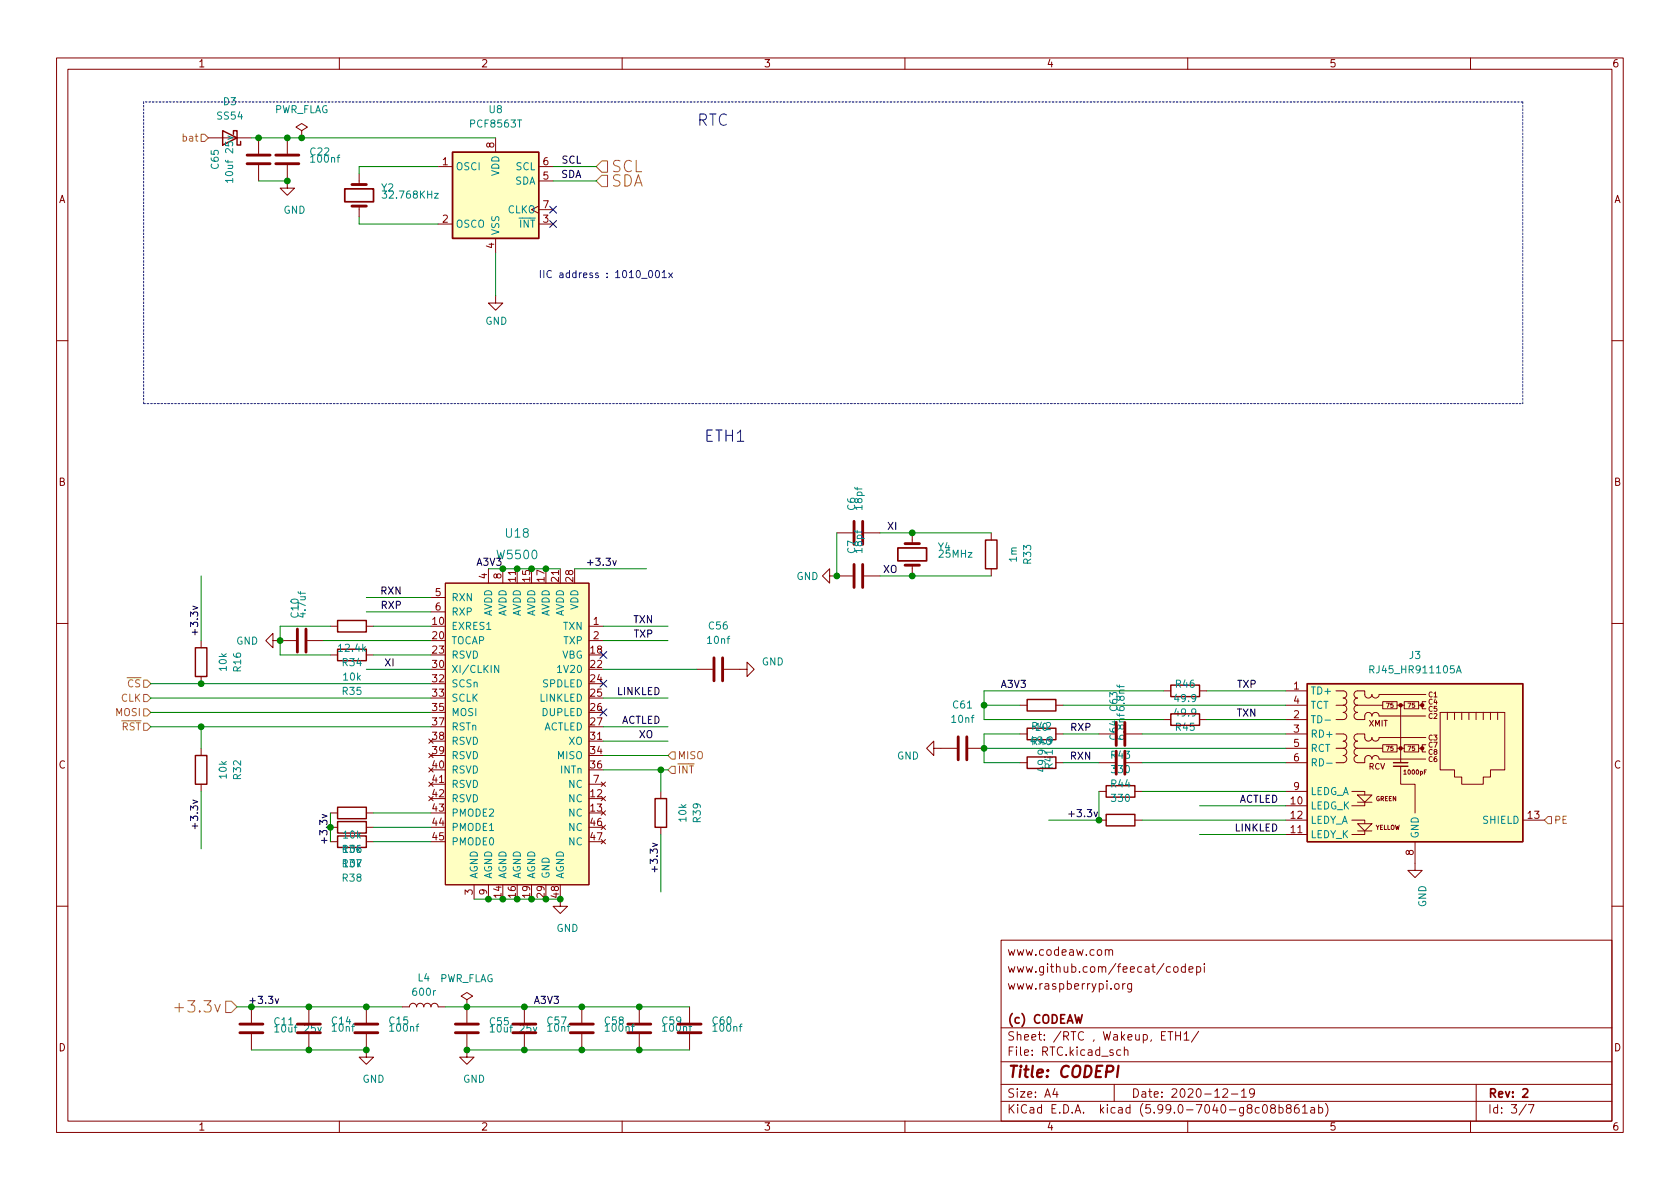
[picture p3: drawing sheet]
<svg xmlns="http://www.w3.org/2000/svg" width="297mm" height="210mm" viewBox="0 0 297 210" stroke-linecap="round" stroke-linejoin="round" font-family="sans-serif">
<g fill="none" stroke="#840000" stroke-width=".18">
<path d="M10 10.2h277v190.1h-277zM12 12.2h273v186.1h-273zM60 10.2v2M110 10.2v2M160 10.2v2M210 10.2v2M260 10.2v2M36.8 24.4h7.6M45.7 24.4v2.8M45.7 29.2v2.8M50.8 29.2v4.1h1.3l-1.3 1.2-1.3-1.2h1.3M50.8 24.4v2.8"/>
<path d="M53.3 23.1l1.1-.6-1.1-.7-1 .7 1 .6v1.3M53.3 24.4h.1M63.5 30.7v1.9M63.5 36.4v1.9M77.5 29.5h2.5M77.5 39.6h2.5M87.6 24.4v2.5M95.2 36.4l-1.2 .7 1.2 .6M95.2 29.5h2.6M95.2 39.6h2.6M95.2 32h2.6M95.2 37.1h2.6"/>
<path d="M87.6 52.3v1.3h1.3l-1.3 1.3-1.2-1.3h1.2M87.6 42.2v2.5M10 60.2h2M285 60.2h2M148 94.2h2.7M152.8 94.2h2.8M161.3 94.2v1.9M161.3 99.9v1.9M175.3 94.2v1.3M10 110.2h2M35.6 113.3v1.2M35.6 119.6v1.3"/>
<path d="M48.3 113.3v-1.3l-1.3 1.3 1.3 1.2v-1.2h4M54.4 113.3h2.7M58.4 110.7h1.3M58.4 115.8h1.3M64.8 110.7h1.2M64.8 115.8h1.2M76.2 105.7h2.5M76.2 108.2h2.5M78.7 103.1h25.4v53.4h-25.4zM86.4 100.6v2.5M88.9 100.6v2.5M91.4 100.6v2.5"/>
<path d="M99.1 100.6v2.5M104.1 110.7h2.6M104.1 113.3h2.6M123.2 118.4h2.8M128 118.4h4.1v-1.3l1.2 1.3-1.2 1.2v-1.2M146.7 101.8v-1.2l-1.3 1.2 1.3 1.3v-1.3h4M152.8 101.8h2.8M175.3 100.6v1.2M285 110.2h2M35.6 132.3v1.3M35.6 138.7v1.2M75.8 135.8l.8 .7"/>
<path d="M75.8 138.3l.8 .8M75.8 130.7l.8 .7M75.8 133.2l.8 .8M76.2 138.7h2.5M76.6 135.8l-.8 .7M76.6 138.3l-.8 .8M76.6 130.7l-.8 .7M76.6 133.2l-.8 .8M104.1 138.7h2.6M104.1 131.1h2.6M106.3 138.3l.8 .8M107.1 138.3l-.8 .8"/>
<path d="M116.8 139.9v1.3M165.1 132.3v-1.2l-1.3 1.2 1.3 1.3v-1.3h4.1M171.2 132.3h2.8M180.3 129.8h1.3M180.3 124.7h1.3M180.3 134.9h1.3M186.7 129.8h1.3M186.7 124.7h1.3M186.7 134.9h1.3M194.3 129.8h2.8M194.3 134.9h2.8M194.3 139.9h1.3"/>
<path d="M199.1 129.8h2.8M199.1 134.9h2.8M200.7 139.9h1.2M205.7 127.2h1.3M205.7 122.2h1.3M212.1 127.2h1.3M212.1 122.2h1.3M227.3 129.8h3.8M227.3 124.7h3.8M227.3 134.9h3.8M227.3 132.3h3.8M227.3 127.2h3.8"/>
<path d="M227.3 122.2h3.8M227.3 139.9h3.8M236.2 129.8h1.3a.64 .64 0 0 1 .6 .6 .64 .64 0 0 1-.6 .7 .64 .64 0 0 1 .6 .6 .64 .64 0 0 1-.6 .6M236.2 122.2h1.3a.64 .64 0 0 1 .6 .6 .64 .64 0 0 1-.6 .6 .64 .64 0 0 1 .6 .7 .64 .64 0 0 1-.6 .6M236.2 124.7h1.3M236.2 132.3h1.3M237.5 132.3a.64 .64 0 0 1 .6 .7 .64 .64 0 0 1-.6 .6 .64 .64 0 0 1 .6 .6 .64 .64 0 0 1-.6 .7h-1.3M237.5 124.7a.64 .64 0 0 1 .6 .6 .64 .64 0 0 1-.6 .7 .64 .64 0 0 1 .6 .6 .64 .64 0 0 1-.6 .6h-1.3M239 139.9h2.3v.7M240 132.3a.64 .64 0 0 0-.6 .7 .64 .64 0 0 0 .6 .6 .64 .64 0 0 0-.6 .6 .64 .64 0 0 0 .6 .7h1.3v-.7a.64 .64 0 0 1 .6-.6 .64 .64 0 0 1 .7 .6 .64 .64 0 0 1 .6-.6 .64 .64 0 0 1 .6 .6h8.3M240 124.7a.64 .64 0 0 0-.6 .6 .64 .64 0 0 0 .6 .7 .64 .64 0 0 0-.6 .6 .64 .64 0 0 0 .6 .6h1.3v-.6a.64 .64 0 0 1 .6-.6 .64 .64 0 0 1 .7 .6 .64 .64 0 0 1 .6-.6 .64 .64 0 0 1 .6 .6h8.3M240 124.7h4.5"/>
<path d="M240 132.3h4.5M244.5 131.7h2.5v1.3h-2.5zM244.5 124.1h2.5v1.2h-2.5zM247 124.7h1.3M247 132.3h1.3M247.6 135.5v3.2h2.6v5.1M247.6 124.7v10.2M248.3 131.7h2.5v1.3h-2.5zM248.3 124.1h2.5v1.2h-2.5zM250.8 124.7h.7M250.8 132.3h.7M252.1 130.4h-8.3a.64 .64 0 0 1-.6 .7 .64 .64 0 0 1-.6-.7 .64 .64 0 0 1-.7 .7 .64 .64 0 0 1-.6-.7v-.6h-1.3a.64 .64 0 0 0-.6 .6 .64 .64 0 0 0 .6 .7 .64 .64 0 0 0-.6 .6 .64 .64 0 0 0 .6 .6"/>
<path d="M252.1 122.8h-8.3a.64 .64 0 0 1-.6 .6 .64 .64 0 0 1-.6-.6 .64 .64 0 0 1-.7 .6 .64 .64 0 0 1-.6-.6v-.6h-1.3a.64 .64 0 0 0-.6 .6 .64 .64 0 0 0 .6 .6 .64 .64 0 0 0-.6 .7 .64 .64 0 0 0 .6 .6M252.1 131.7h-.6v1.3h.6M252.1 124.1h-.6v1.2h.6M254.6 126h11.5v10.1h-2.6v1.3h-1.2v1.3h-3.9v-1.3h-1.2v-1.3h-2.6zM255.9 126v1.2M257.2 126v1.2M258.4 126v1.2M259.7 126v1.2M261 126v1.2M262.3 126v1.2M263.5 126v1.2M264.8 126v1.2"/>
<path d="M58.4 148.8h1.3M58.4 146.3h1.3M58.4 143.8h1.3M64.8 148.8h1.2M64.8 146.3h1.2M64.8 143.8h1.2M75.8 140.8l.8 .8M76.6 140.8l-.8 .8M83.8 156.5v2.5M86.4 156.5v2.5M99.1 159v1.3h1.2l-1.2 1.2-1.3-1.2h1.3M106.3 140.8l.8 .8"/>
<path d="M106.3 143.4l.8 .7M106.3 145.9l.8 .8M106.3 148.5l.8 .7M107.1 140.8l-.8 .8M107.1 143.4l-.8 .7M107.1 145.9l-.8 .8M107.1 148.5l-.8 .7M116.8 146.3v1.3M194.3 145h1.3M200.7 145h1.2M227.3 145h3.8M227.3 147.6h3.8"/>
<path d="M227.3 142.5h3.8M239 145h2.3v.7M240 140.6h2.6l-1.3 1.3zM240 145.7h2.6l-1.3 1.2zM240 146.9h2.6M240 141.9h2.6M241.3 146.9v.7h-2.3M241.3 141.9v.6h-2.3M250.2 148.8v5.1h1.3l-1.3 1.3-1.3-1.3h1.3M269.2 145h3.8M10 160.2h2M44.4 178v2.8"/>
<path d="M54.6 178v2.8M64.8 178v2.8M71.1 178h1.3a.64 .64 0 0 1 .6-.6 .64 .64 0 0 1 .7 .6 .64 .64 0 0 1 .6-.6 .64 .64 0 0 1 .6 .6 .64 .64 0 0 1 .7-.6 .64 .64 0 0 1 .6 .6 .64 .64 0 0 1 .6-.6 .64 .64 0 0 1 .7 .6h1.2M82.5 176.8l1.1-.7-1.1-.6-1 .6 1 .7v1.2M82.5 178h.1M82.5 178v2.8M92.7 178v2.8M102.9 178v2.8M113 178v2.8M121.9 178v2.8M177 166.3h108v32h-108zM195.4 168.1l.2-.2 .4 .1 .1 .9"/>
<path d="M195.4 167.9v1M196.1 168.1l.2-.2 .3 .1 .1 .9M197.2 174l.4-.1 .3 .3v.4l-.3 .3h-.4l-.1-.3v-.4zM198.5 173.9v1M198.9 173.9l-.3 .1-.1 .2M200.1 173.9v1.2l-.3 .3h-.4M200.1 174l-.5-.1-.2 .3v.4l.1 .3h.6M206.9 171l-.4-.1-.3 .3v.4l.2 .3h.5M207.6 171l.4-.1 .3 .3v.4l-.3 .3h-.4l-.1-.3v-.4zM209.6 171l-.5-.1-.2 .3v.4l.1 .3h.6M209.6 170.4v1.5M210.2 171.4l.7-.1v-.3l-.5-.1-.2 .2 .1 .8h.6"/>
<path d="M211.6 171l.4-.1 .3 .3v.4l-.2 .3h-.5M211.6 170.9v1.5M212.9 170.4v.2M212.9 170.9v1M285 160.2h2M44.4 182.9v2.8M54.6 182.9v2.8M60 198.3v2M64.8 182.9v4h1.2l-1.2 1.3-1.3-1.3h1.3M82.5 182.9v4h1.3l-1.3 1.3-1.2-1.3h1.2M92.7 182.9v2.8M102.9 182.9v2.8"/>
<path d="M110 198.3v2M113 182.9v2.8M121.9 182.9v2.8M160 198.3v2M177 194.8h108M177 191.8h108M177 187.8h108M177 181.8h108M186.5 192.5l-.4 1h1M186.9 193v1M197 191.8v3M198.1 185.7l-.4-.1-.3 .3v.4l.2 .3h.5"/>
<path d="M198.8 185.8l.2-.2 .4 .1v.9M198.8 185.1v1.5M206.5 182.4h.9M206.9 182.4v1.5M207.9 182.4v1.5M207.9 183.1h.8M208.7 182.4v1.5M209.4 182.9l.4-.5v1.5M209.4 183.9h.8M210 198.3v2M211.9 182.4l-1.3 1.9M216.2 192.7l.6-.2 .2 .2 .1 .3-1 1h1"/>
<path d="M217.7 193.5h1.2M219.5 193l.4-.5v1.5M219.5 194h.9M221.8 193.2l-.3 .3h-.3l-.3-.3 .2-.6 .4-.1 .2 .2a.99 .99 0 0 1-.3 1.3h-.3M223.4 195.5l.2-.2a.81 .81 0 0 1 .6 .7 .81 .81 0 0 1-.3 .8h-.2a.81 .81 0 0 1-.3-1.3zM224.9 196l-.3-.3 .1-.2 .2-.2 .5 .1 .1 .2-.1 .2-.6 .2-.2 .3 .1 .4 .2 .1h.3l.3-.3-.1-.4-.2-.1M226.1 195.9l.5-.1 .3 .3v.4l-.2 .3h-.6M226.1 195.3v1.5M227.7 196l-.3-.3 .1-.2 .2-.2 .4 .1 .2 .2-.1 .2-.6 .2-.2 .3 .1 .4 .2 .1h.4l.2-.3-.1-.4-.2-.1M229.6 195.3a.59 .59 0 0 0-.7 .7v.5l.1 .3h.4l.2-.1 .1-.5-.1-.2-.5-.1-.2 .3M230.3 195.8l.4-.5v1.5M230.3 196.8h.8"/>
<path d="M231.8 195.9h.6v.9M232.4 196.2l-.5 .1a.29 .29 0 0 0-.2 .2 .29 .29 0 0 0 .2 .3h.5M233.1 195.9l.5-.1 .3 .3v.4l-.2 .3h-.6M233.1 195.3v1.5M234.4 195.1a1.72 1.72 0 0 1 0 2.3M260 198.3v2M261 191.8v6.5M269.9 195.3l-1.3 1.9M270.2 195.3h1l-.6 1.5"/>
</g>
<path d="M61 33.4h5v2.3h-5zM158.7 96.9h5.1v2.3h-5.1zM269.3 192.7l.5-.2 .3 .2v.3l-.9 1h.9" fill="none" stroke="#840000" stroke-width=".3"/>
<path d="M197.8 188.5l-.3 2" fill="none" stroke="#840000" stroke-width=".4"/>
<g fill="none" stroke="#840000" stroke-width=".25">
<path d="M39.4 23.1l2.5 1.3-2.5 1.2zM41.3 23.7v-.6h.6v2.5h.6v-.6M80 26.9h15.2v15.3h-15.2zM174.2 95.5h2.1v5.1h-2.1zM34.5 114.5h2.1v5.1h-2.1zM59.7 114.8h5.1v2h-5.1zM59.7 109.7h5.1v2.1h-5.1zM34.5 133.6h2.1v5.1h-2.1zM181.6 128.8h5.1v2h-5.1zM181.6 123.7h5.1v2h-5.1zM181.6 133.9h5.1v2h-5.1zM195.6 138.9h5.1v2.1h-5.1z"/>
<path d="M207 121.2h5.1v2h-5.1zM207 126.2h5.1v2.1h-5.1zM231.1 120.9h38.1v27.9h-38.1zM246.4 135.5h2.5M246.4 134.9h2.5M59.7 147.8h5.1v2.1h-5.1zM59.7 145.3h5.1v2h-5.1zM59.7 142.7h5.1v2.1h-5.1zM115.8 141.2h2.1v5.1h-2.1zM195.6 144h5.1v2h-5.1z"/>
</g>
<g fill="none" stroke="#840000" stroke-width=".51">
<path d="M43.7 27.4h4.1M43.7 29h4.1M48.8 27.4h4M48.8 29h4M62.2 36.4h2.6M62.2 32.6h2.6M151 92.2v4.1M151 99.8v4.1M152.5 92.2v4.1M152.5 99.8v4.1M160 99.9h2.6M160 96.1h2.6"/>
<path d="M52.6 111.2v4.1M54.1 111.2v4.1M126.2 116.3v4.1M127.8 116.3v4.1M169.4 130.3v4.1M170.9 130.3v4.1M197.4 127.8v4M197.4 132.8v4.1M198.9 127.8v4M198.9 132.8v4.1M42.4 181.1h4.1M42.4 182.6h4.1"/>
<path d="M52.6 181.1h4M52.6 182.6h4M62.7 181.1h4.1M62.7 182.6h4.1M80.5 181.1h4.1M80.5 182.6h4.1M90.7 181.1h4M90.7 182.6h4M100.8 181.1h4.1M100.8 182.6h4.1M111 181.1h4.1M111 182.6h4.1"/>
<path d="M119.9 181.1h4.1M119.9 182.6h4.1"/>
</g>
<g fill="#ffffc2" stroke="#ffffc2" stroke-width=".18">
<path d="M231.1 120.9h38.1v27.9h-38.1z"/>
<path d="M78.7 103.1h25.4v53.4h-25.4z"/>
<path d="M80 26.9h15.2v15.3h-15.2z"/>
</g>
<g fill="#840000" stroke="#840000" stroke-width=".25">
<circle cx="247.6" cy="132.3" r=".25"/>
<circle cx="247.6" cy="124.7" r=".25"/>
<circle cx="251.5" cy="132.3" r=".25"/>
<circle cx="251.5" cy="124.7" r=".25"/>
</g>
<g fill="none" stroke="#008484" stroke-width=".18">
<path d="M40.3 24l.8 .3-.8 .4M41.1 31.9h-1.2l.3 .4M41.1 31.5v.8M76.8 34.2h.7l-.7 .8h.7M88.2 117.7v1.2l-.7-1.2v1.2M242.2 118.4l.6-.1 .1-.1v-.3l-.7-.2v1.3M257.5 119l.4-1.3 .5 1.3M257.6 118.6h.6M234.3 127.3h.9M234.6 135h.9M48.6 181.6l.3-.4v1.3M48.6 182.5h.7"/>
<path d="M56.2 181.7l.3 .8 .3-.8M86.7 181.6l.3-.4v1.3M86.7 182.5h.7M94.3 181.7l.3 .8 .3-.8"/>
</g>
<path d="M35.6 23.7h.6l.6 .7-.6 .6h-.6zM106.4 28.5h1v2h-1l-1-1zM106.4 31h1v2h-1l-1-1zM25.4 120.3h.6l.7 .6-.7 .6h-.6zM25.4 122.8h.6l.7 .6-.7 .7h-.6zM25.4 125.3h.6l.7 .7-.7 .6h-.6zM25.4 127.9h.6l.7 .6-.7 .7h-.6zM118.1 133.6l.6-.6h.7v1.2h-.7zM118.1 136.1l.6-.6h.7v1.3h-.7zM273.7 144.4h.6v1.3h-.6l-.7-.7zM30.9 178.2h1.5M39.9 177h1l1 1-1 1.1h-1z" fill="none" stroke="#848400" stroke-width=".18"/>
<path d="M103.9 99.5h1M34.5 111.3v1M34.5 145.6v1M57.3 148.1v1M115.8 153.2v1M189 143.9h.9M44.2 177h1" fill="none" stroke="#000" stroke-width=".18"/>
<path d="M114.8 48l.2-.2a.68 .68 0 0 1 .4 .7 .68 .68 0 0 1-.4 .6l-.2-.1-.1-.4zM116.1 47.9l.1-.1a.68 .68 0 0 1 .4 .7 .68 .68 0 0 1-.4 .6 .84 .84 0 0 1-.1-1.2zM117.1 48.2l.3-.4v1.3M117.1 49.1h.7M118.2 48.3l.7 .8M118.9 48.3l-.7 .8" fill="none" stroke="#0000c2" stroke-width=".18"/>
<path d="M25.4 18v53.4M269.2 18h-243.8M25.4 71.4h243.8M269.2 71.4v-53.4" fill="none" stroke="#0000c2" stroke-width=".18" stroke-dasharray=".3 .3"/>
<g fill="none" stroke="#008400" stroke-width=".18">
<path d="M44.4 24.4h43.2M45.7 32h5.1M63.5 38.3v1.3h14M77.5 29.5h-14v1.2M97.8 32h7.6M97.8 29.5h7.6M87.6 44.7v7.6M148 94.2v7.6M155.6 94.2h19.7M35.6 101.8v11.5M57.1 113.3h19.1M58.4 110.7h-8.9v5.1h8.9"/>
<path d="M64.8 105.7h11.4M64.8 108.2h11.4M64.8 118.4h11.4M66 110.7h10.2M66 115.8h10.2M88.9 100.6h10.2M101.6 100.6h12.7M106.7 113.3h11.4M106.7 110.7h11.4M106.7 118.4h16.5M155.6 101.8h19.7M26.7 123.4h49.5"/>
<path d="M26.7 128.5h49.5M26.7 120.9h49.5M26.7 126h49.5M35.6 128.5v3.8M35.6 139.9v10.2M106.7 133.6h11.4M106.7 136.1h11.4M106.7 123.4h11.4M106.7 128.5h11.4M106.7 131.1h11.4M116.8 136.1v3.8M174 132.3h53.3"/>
<path d="M174 124.7h6.3M180.3 129.8h-6.3v5.1h6.3M188 134.9h6.3M188 129.8h6.3M188 124.7h39.3M194.3 139.9v5.1h-8.9M201.9 139.9h25.4M201.9 134.9h25.4M201.9 129.8h25.4M205.7 122.2h-31.7v5h31.7M213.4 122.2h13.9M213.4 127.2h13.9"/>
<path d="M58.4 146.3v2.5M66 143.8h10.2M66 146.3h10.2M66 148.8h10.2M83.8 159h15.3M116.8 147.6v10.1M201.9 145h25.4M212.1 147.6h15.2M212.1 142.5h15.2M41.9 178h29.2M78.7 178h43.2M44.4 185.7h20.4"/>
<path d="M82.5 185.7h39.4"/>
</g>
<path d="M97.2 36.5l1.2 1.2M97.2 39l1.2 1.2M98.4 36.5l-1.2 1.2M98.4 39l-1.2 1.2M106.1 115.2l1.2 1.2M107.3 115.2l-1.2 1.2M106.1 125.4l1.2 1.2M106.1 120.3l1.2 1.2M107.3 125.4l-1.2 1.2M107.3 120.3l-1.2 1.2" fill="none" stroke="#000084" stroke-width=".18"/>
<g fill="#008400" stroke="#008400" stroke-width=".18">
<circle cx="88.9" cy="100.6" r=".51"/>
<circle cx="91.4" cy="100.6" r=".51"/>
<circle cx="94" cy="100.6" r=".51"/>
<circle cx="96.5" cy="100.6" r=".51"/>
<circle cx="50.8" cy="32" r=".51"/>
<circle cx="53.3" cy="24.4" r=".51"/>
<circle cx="50.8" cy="24.4" r=".51"/>
<circle cx="91.4" cy="159" r=".51"/>
<circle cx="94" cy="159" r=".51"/>
<circle cx="96.5" cy="159" r=".51"/>
<circle cx="148" cy="101.8" r=".51"/>
<circle cx="99.1" cy="159" r=".51"/>
<circle cx="116.8" cy="136.1" r=".51"/>
<circle cx="35.6" cy="120.9" r=".51"/>
<circle cx="58.4" cy="146.3" r=".51"/>
<circle cx="35.6" cy="128.5" r=".51"/>
<circle cx="49.5" cy="113.3" r=".51"/>
<circle cx="54.6" cy="178" r=".51"/>
<circle cx="64.8" cy="178" r=".51"/>
<circle cx="102.9" cy="178" r=".51"/>
<circle cx="102.9" cy="185.7" r=".51"/>
<circle cx="44.5" cy="178" r=".51"/>
<circle cx="92.7" cy="178" r=".51"/>
<circle cx="92.7" cy="185.7" r=".51"/>
<circle cx="86.4" cy="159" r=".51"/>
<circle cx="88.9" cy="159" r=".51"/>
<circle cx="113" cy="178" r=".51"/>
<circle cx="113" cy="185.7" r=".51"/>
<circle cx="82.6" cy="178" r=".51"/>
<circle cx="82.6" cy="185.7" r=".51"/>
<circle cx="54.6" cy="185.7" r=".51"/>
<circle cx="64.8" cy="185.7" r=".51"/>
<circle cx="174" cy="132.3" r=".51"/>
<circle cx="161.3" cy="94.2" r=".51"/>
<circle cx="174" cy="124.7" r=".51"/>
<circle cx="161.3" cy="101.8" r=".51"/>
<circle cx="194.3" cy="145" r=".51"/>
<circle cx="45.7" cy="24.4" r=".51"/>
</g>
<g font-size="2.8" fill="#0000c2">
<text x="123.2" y="22.3">RTC</text>
<text x="124.5" y="78.1">ETH1</text>
</g>
<g font-size="2.8" fill="#848400">
<text x="108" y="30.5">SCL</text>
<text x="108" y="33">SDA</text>
<text x="32.2" y="179.1">+3.3v</text>
</g>
<text font-size="2.8" fill="#840000" x="178" y="190.6">Title: CODEPI</text>
<g font-size="2.1" fill="#008484">
<text x="89.5" y="95.1">U18</text>
<text x="88.1" y="98.9">W5500</text>
</g>
<g font-size="2.1" fill="#840000">
<text x="178" y="172">www.github.com/feecat/codepi</text>
<text x="178" y="169">www.codeaw.com</text>
<text x="178" y="175">www.raspberrypi.org</text>
<text x="178" y="184">Sheet: /RTC , Wakeup, ETH1/</text>
<text x="178" y="181">(c) CODEAW</text>
<text x="178" y="186.7">File: RTC.kicad_sch</text>
<text x="178" y="196.9">KiCad E.D.A. kicad (5.99.0-7040-g8c08b861ab)</text>
<text x="178" y="194.1">Size: A4</text>
<text x="200" y="194.1">Date: 2020-12-19</text>
<text x="263" y="194.1">Rev: 2</text>
<text x="263" y="196.9">Id: 3/7</text>
</g>
<g font-size="1.8" fill="#840000">
<text x="35" y="11.9">1</text>
<text x="85" y="11.9">2</text>
<text x="135" y="11.9">3</text>
<text x="185" y="11.9">4</text>
<text x="235" y="11.9">5</text>
<text x="285" y="11.9">6</text>
<text x="78.2" y="29.2">1</text>
<text x="87.4" y="26.1" transform="rotate(-90 87.4 26.1)">8</text>
<text x="96" y="29.2">6</text>
<text x="10.3" y="35.9">A</text>
<text x="96" y="31.7">5</text>
<text x="285.3" y="35.9">A</text>
<text x="78.2" y="39.4">2</text>
<text x="96" y="39.4">3</text>
<text x="96" y="36.8">7</text>
<text x="87.4" y="43.9" transform="rotate(-90 87.4 43.9)">4</text>
<text x="10.3" y="85.9">B</text>
<text x="285.3" y="85.9">B</text>
<text x="77" y="105.4">5</text>
<text x="77" y="107.9">6</text>
<text x="86.1" y="102.3" transform="rotate(-90 86.1 102.3)">4</text>
<text x="88.6" y="102.3" transform="rotate(-90 88.6 102.3)">8</text>
<text x="91.2" y="102.8" transform="rotate(-90 91.2 102.8)">11</text>
<text x="93.7" y="102.8" transform="rotate(-90 93.7 102.8)">15</text>
<text x="96.3" y="102.8" transform="rotate(-90 96.3 102.8)">17</text>
<text x="98.8" y="102.8" transform="rotate(-90 98.8 102.8)">21</text>
<text x="101.3" y="102.8" transform="rotate(-90 101.3 102.8)">28</text>
<text x="76.5" y="110.5">10</text>
<text x="76.5" y="113">20</text>
<text x="104.9" y="110.5">1</text>
<text x="104.9" y="113">2</text>
<text x="76.5" y="118.1">30</text>
<text x="76.5" y="115.6">23</text>
<text x="104.4" y="118.1">22</text>
<text x="104.4" y="115.6">18</text>
<text x="76.5" y="120.6">32</text>
<text x="76.5" y="123.2">33</text>
<text x="76.5" y="125.7">35</text>
<text x="104.4" y="120.6">24</text>
<text x="104.4" y="123.2">25</text>
<text x="104.4" y="125.7">26</text>
<text x="228.7" y="121.9">1</text>
<text x="228.7" y="124.5">4</text>
<text x="76.5" y="128.3">37</text>
<text x="76.5" y="130.8">38</text>
<text x="104.4" y="130.8">31</text>
<text x="104.4" y="128.3">27</text>
<text x="228.7" y="127">2</text>
<text x="228.7" y="129.5">3</text>
<text x="10.3" y="135.9">C</text>
<text x="76.5" y="135.9">40</text>
<text x="76.5" y="133.3">39</text>
<text x="104.4" y="133.3">34</text>
<text x="104.4" y="135.9">36</text>
<text x="228.7" y="132.1">5</text>
<text x="228.7" y="134.6">6</text>
<text x="285.3" y="135.9">C</text>
<text x="76.5" y="138.4">41</text>
<text x="76.5" y="141">42</text>
<text x="76.5" y="143.5">43</text>
<text x="104.4" y="141">12</text>
<text x="104.4" y="143.5">13</text>
<text x="104.9" y="138.4">7</text>
<text x="228.3" y="142.2">10</text>
<text x="228.7" y="139.7">9</text>
<text x="76.5" y="146">44</text>
<text x="76.5" y="148.6">45</text>
<text x="104.4" y="146">46</text>
<text x="104.4" y="148.6">47</text>
<text x="228.3" y="144.8">12</text>
<text x="228.3" y="147.3">11</text>
<text x="270.2" y="144.8">13</text>
<text x="249.9" y="151.2" transform="rotate(-90 249.9 151.2)">8</text>
<text x="83.6" y="158.2" transform="rotate(-90 83.6 158.2)">3</text>
<text x="86.1" y="158.2" transform="rotate(-90 86.1 158.2)">9</text>
<text x="88.6" y="158.7" transform="rotate(-90 88.6 158.7)">14</text>
<text x="91.2" y="158.7" transform="rotate(-90 91.2 158.7)">16</text>
<text x="93.7" y="158.7" transform="rotate(-90 93.7 158.7)">19</text>
<text x="96.3" y="158.7" transform="rotate(-90 96.3 158.7)">29</text>
<text x="98.8" y="158.7" transform="rotate(-90 98.8 158.7)">48</text>
<text x="10.3" y="185.9">D</text>
<text x="285.3" y="185.9">D</text>
<text x="35" y="199.9">1</text>
<text x="85" y="199.9">2</text>
<text x="135" y="199.9">3</text>
<text x="185" y="199.9">4</text>
<text x="235" y="199.9">5</text>
<text x="285" y="199.9">6</text>
</g>
<g font-size="1.8" fill="#008484">
<text x="38.5" y="21.1">SS54</text>
<text x="39.5" y="18.6">D3</text>
<text x="48.4" y="20">PWR_FLAG</text>
<text x="83.4" y="22.5">PCF8563T</text>
<text x="86.5" y="20">U8</text>
<text x="38.7" y="29.8" transform="rotate(-90 38.7 29.8)">C65</text>
<text x="54.9" y="27.5">C22</text>
<text x="55.1" y="28.8">100nf</text>
<text x="41.2" y="31.7" transform="rotate(-90 41.2 31.7)">10uf 25v</text>
<text x="67.5" y="33.8">Y2</text>
<text x="68.1" y="35.1">32.768KHz</text>
<text x="80.5" y="30.1">OSCI</text>
<text x="88.3" y="31.2" transform="rotate(-90 88.3 31.2)">VDD</text>
<text x="91" y="32.6">SDA</text>
<text x="91.2" y="30.1">SCL</text>
<text x="50.1" y="37.8">GND</text>
<text x="80.5" y="40.3">OSCO</text>
<text x="88.3" y="41.7" transform="rotate(-90 88.3 41.7)">VSS</text>
<text x="89.7" y="37.7">CLKO</text>
<text x="91.9" y="40.3">~INT~</text>
<text x="85.8" y="57.4">GND</text>
<text x="151.2" y="90.2" transform="rotate(-90 151.2 90.2)">C6</text>
<text x="152.5" y="90" transform="rotate(-90 152.5 90)">18pf</text>
<text x="151.2" y="97.8" transform="rotate(-90 151.2 97.8)">C7</text>
<text x="152.5" y="97.6" transform="rotate(-90 152.5 97.6)">18pf</text>
<text x="165.9" y="97.3">Y4</text>
<text x="166.1" y="98.6">25MHz</text>
<text x="179.8" y="99.3" transform="rotate(-90 179.8 99.3)">1m</text>
<text x="182.3" y="99.7" transform="rotate(-90 182.3 99.7)">R33</text>
<text x="79.8" y="106.3">RXN</text>
<text x="102.2" y="107.9" transform="rotate(-90 102.2 107.9)">VDD</text>
<text x="140.8" y="102.6">GND</text>
<text x="41.7" y="114">GND</text>
<text x="52.8" y="109.2" transform="rotate(-90 52.8 109.2)">C10</text>
<text x="54" y="109" transform="rotate(-90 54 109)">4.7uf</text>
<text x="79.8" y="108.8">RXP</text>
<text x="79.8" y="111.4">EXRES1</text>
<text x="79.8" y="113.9">TOCAP</text>
<text x="87" y="109.1" transform="rotate(-90 87 109.1)">AVDD</text>
<text x="89.5" y="109.1" transform="rotate(-90 89.5 109.1)">AVDD</text>
<text x="92.1" y="109.1" transform="rotate(-90 92.1 109.1)">AVDD</text>
<text x="94.6" y="109.1" transform="rotate(-90 94.6 109.1)">AVDD</text>
<text x="97.2" y="109.1" transform="rotate(-90 97.2 109.1)">AVDD</text>
<text x="99.6" y="111.4">TXN</text>
<text x="99.7" y="113.9">TXP</text>
<text x="99.7" y="109.1" transform="rotate(-90 99.7 109.1)">AVDD</text>
<text x="125.2" y="113.8">10nf</text>
<text x="125.4" y="111.3">C56</text>
<text x="40.1" y="118.6" transform="rotate(-90 40.1 118.6)">10k</text>
<text x="42.6" y="118.7" transform="rotate(-90 42.6 118.7)">R16</text>
<text x="60" y="115.3">12.4k</text>
<text x="60.6" y="117.8">R34</text>
<text x="79.8" y="119">XI/CLKIN</text>
<text x="79.8" y="116.5">RSVD</text>
<text x="99" y="119">1V20</text>
<text x="99.3" y="116.5">VBG</text>
<text x="134.7" y="117.7">GND</text>
<text x="242.7" y="119.1">RJ45_HR911105A</text>
<text x="249.2" y="116.5">J3</text>
<text x="60.6" y="122.9">R35</text>
<text x="60.8" y="120.3">10k</text>
<text x="79.8" y="121.5">SCSn</text>
<text x="79.8" y="124.1">SCLK</text>
<text x="95.5" y="124.1">LINKLED</text>
<text x="95.9" y="121.5">SPDLED</text>
<text x="168.6" y="125.3">C61</text>
<text x="197.6" y="125.7" transform="rotate(-90 197.6 125.7)">C63</text>
<text x="207.8" y="124.1">49.9</text>
<text x="207.9" y="121.6">R46</text>
<text x="231.6" y="122.8">TD+</text>
<text x="231.6" y="125.3">TCT</text>
<text x="79.8" y="126.6">MOSI</text>
<text x="79.8" y="129.2">RSTn</text>
<text x="79.8" y="131.7">RSVD</text>
<text x="95.9" y="126.6">DUPLED</text>
<text x="96" y="129.2">ACTLED</text>
<text x="100.6" y="131.7">XO</text>
<text x="168.4" y="127.8">10nf</text>
<text x="182.5" y="131.8">R40</text>
<text x="182.5" y="129.1">R42</text>
<text x="183.2" y="129.2">10</text>
<text x="197.6" y="130.8" transform="rotate(-90 197.6 130.8)">C64</text>
<text x="198.8" y="130.6" transform="rotate(-90 198.8 130.6)">6.8nf 6.8nf</text>
<text x="207.8" y="126.7">49.9</text>
<text x="207.9" y="129.2">R45</text>
<text x="231.6" y="127.9">TD-</text>
<text x="231.6" y="130.4">RD+</text>
<text x="40.1" y="137.6" transform="rotate(-90 40.1 137.6)">10k</text>
<text x="42.6" y="137.8" transform="rotate(-90 42.6 137.8)">R32</text>
<text x="79.8" y="136.8">RSVD</text>
<text x="79.8" y="134.2">RSVD</text>
<text x="98.6" y="134.2">MISO</text>
<text x="99.2" y="136.8">INTn</text>
<text x="158.6" y="134.3">GND</text>
<text x="184.9" y="136.2" transform="rotate(-90 184.9 136.2)">49.9</text>
<text x="186.1" y="135.9" transform="rotate(-90 186.1 135.9)">R41</text>
<text x="196.5" y="134.2">R43</text>
<text x="196.6" y="136.7">330</text>
<text x="231.6" y="133">RCT</text>
<text x="231.6" y="135.5">RD-</text>
<text x="79.8" y="139.3">RSVD</text>
<text x="79.8" y="141.9">RSVD</text>
<text x="100.6" y="139.3">NC</text>
<text x="100.6" y="141.9">NC</text>
<text x="196.5" y="139.2">R44</text>
<text x="196.6" y="141.8">330</text>
<text x="231.6" y="143.1">LEDG_K</text>
<text x="231.6" y="140.6">LEDG_A</text>
<text x="60.8" y="148.3">10k</text>
<text x="79.8" y="144.4">PMODE2</text>
<text x="79.8" y="146.9">PMODE1</text>
<text x="79.8" y="149.5">PMODE0</text>
<text x="100.6" y="144.4">NC</text>
<text x="100.6" y="146.9">NC</text>
<text x="100.6" y="149.5">NC</text>
<text x="121.4" y="145.2" transform="rotate(-90 121.4 145.2)">10k</text>
<text x="123.9" y="145.4" transform="rotate(-90 123.9 145.4)">R39</text>
<text x="231.6" y="145.7">LEDY_A</text>
<text x="231.6" y="148.2">LEDY_K</text>
<text x="250.8" y="148.3" transform="rotate(-90 250.8 148.3)">GND</text>
<text x="262.2" y="145.7">SHIELD</text>
<text x="60.6" y="155.9">R38</text>
<text x="60.8" y="153.4">10k</text>
<text x="60.8" y="150.8">10k</text>
<text x="84.5" y="155.4" transform="rotate(-90 84.5 155.4)">AGND</text>
<text x="87" y="155.4" transform="rotate(-90 87 155.4)">AGND</text>
<text x="89.5" y="155.4" transform="rotate(-90 89.5 155.4)">AGND</text>
<text x="92.1" y="155.4" transform="rotate(-90 92.1 155.4)">AGND</text>
<text x="94.6" y="155.4" transform="rotate(-90 94.6 155.4)">AGND</text>
<text x="97.2" y="155.4" transform="rotate(-90 97.2 155.4)">GND</text>
<text x="99.7" y="155.4" transform="rotate(-90 99.7 155.4)">AGND</text>
<text x="252.2" y="160.4" transform="rotate(-90 252.2 160.4)">GND</text>
<text x="98.4" y="164.8">GND</text>
<text x="73.9" y="173.5">L4</text>
<text x="77.6" y="173.7">PWR_FLAG</text>
<text x="73.1" y="176.1">600r</text>
<text x="48.6" y="181.3">C11</text>
<text x="49.1" y="182.6">10uf 25v</text>
<text x="58.7" y="181.2">C14</text>
<text x="58.8" y="182.4">10nf</text>
<text x="68.9" y="181.2">C15</text>
<text x="69.1" y="182.4">100nf</text>
<text x="86.7" y="181.3">C55</text>
<text x="87.2" y="182.6">10uf 25v</text>
<text x="96.8" y="181.2">C57</text>
<text x="96.9" y="182.4">10nf</text>
<text x="107" y="181.2">C58</text>
<text x="107.2" y="182.4">100nf</text>
<text x="117.1" y="181.2">C59</text>
<text x="117.4" y="182.4">100nf</text>
<text x="126" y="181.2">C60</text>
<text x="126.3" y="182.4">100nf</text>
<text x="64.1" y="191.5">GND</text>
<text x="81.9" y="191.5">GND</text>
</g>
<g font-size="1.8" fill="#848400">
<text x="32.5" y="25">bat</text>
<text x="21.4" y="124.1">CLK</text>
<text x="22.6" y="121.5">~CS</text>
<text x="20.5" y="126.6">MOSI</text>
<text x="21.5" y="129.2">~RST</text>
<text x="119.8" y="134.2">MISO</text>
<text x="119.8" y="136.8">~INT</text>
<text x="274.7" y="145.7">PE</text>
</g>
<g font-size="1.8">
<text x="99.3" y="28.9">SCL</text>
<text x="99.1" y="31.5">SDA</text>
<text x="157.1" y="93.7">XI</text>
<text x="104.7" y="100">+3.3v</text>
<text x="156.2" y="101.3">XO</text>
<text x="67.4" y="105.1">RXN</text>
<text x="67.5" y="107.7">RXP</text>
<text x="35" y="111.4" transform="rotate(-90 35 111.4)">+3.3v</text>
<text x="112" y="110.2">TXN</text>
<text x="112.1" y="112.7">TXP</text>
<text x="68.2" y="117.8">XI</text>
<text x="109.2" y="122.9">LINKLED</text>
<text x="177.2" y="121.6">A3V3</text>
<text x="218.8" y="121.6">TXP</text>
<text x="109.7" y="128">ACTLED</text>
<text x="113" y="130.5">XO</text>
<text x="189.4" y="129.2">RXP</text>
<text x="218.7" y="126.7">TXN</text>
<text x="189.3" y="134.3">RXN</text>
<text x="218.9" y="141.9">ACTLED</text>
<text x="35" y="145.7" transform="rotate(-90 35 145.7)">+3.3v</text>
<text x="189.8" y="144.5">+3.3v</text>
<text x="218.4" y="147">LINKLED</text>
<text x="116.3" y="153.3" transform="rotate(-90 116.3 153.3)">+3.3v</text>
<text x="45.1" y="177.5">+3.3v</text>
<text x="94.6" y="177.5">A3V3</text>
</g>
<text font-size="1.8" fill="#0000c2" x="95.2" y="49.2">IIC address : 1010_001x</text>
<g font-size="1.8" fill="#008400">
<text x="84.5" y="100">A3V3</text>
<text x="57.9" y="148.2" transform="rotate(-90 57.9 148.2)">+3.3v</text>
</g>
<g font-size="1.4" fill="#840000">
<text x="242" y="128.4">XMIT</text>
<text x="242" y="136.1">RCV</text>
</g>
<g font-size="1.2" fill="#840000">
<text x="252.6" y="123.3">C1</text>
<text x="252.6" y="124.6">C4</text>
<text x="252.6" y="125.8">C5</text>
<text x="252.6" y="127.1">C2</text>
<text x="252.6" y="130.9">C3</text>
<text x="252.6" y="134.7">C6</text>
<text x="252.6" y="132.2">C7</text>
<text x="252.6" y="133.5">C8</text>
</g>
<g font-size="1.1" fill="#840000">
<text x="245.2" y="125.1">75</text>
<text x="249" y="125.1">75</text>
<text x="245.2" y="132.8">75</text>
<text x="248.4" y="136.9">1000pF</text>
<text x="249" y="132.8">75</text>
<text x="243.2" y="141.6">GREEN</text>
<text x="243.1" y="146.7">YELLOW</text>
</g>
</svg>
